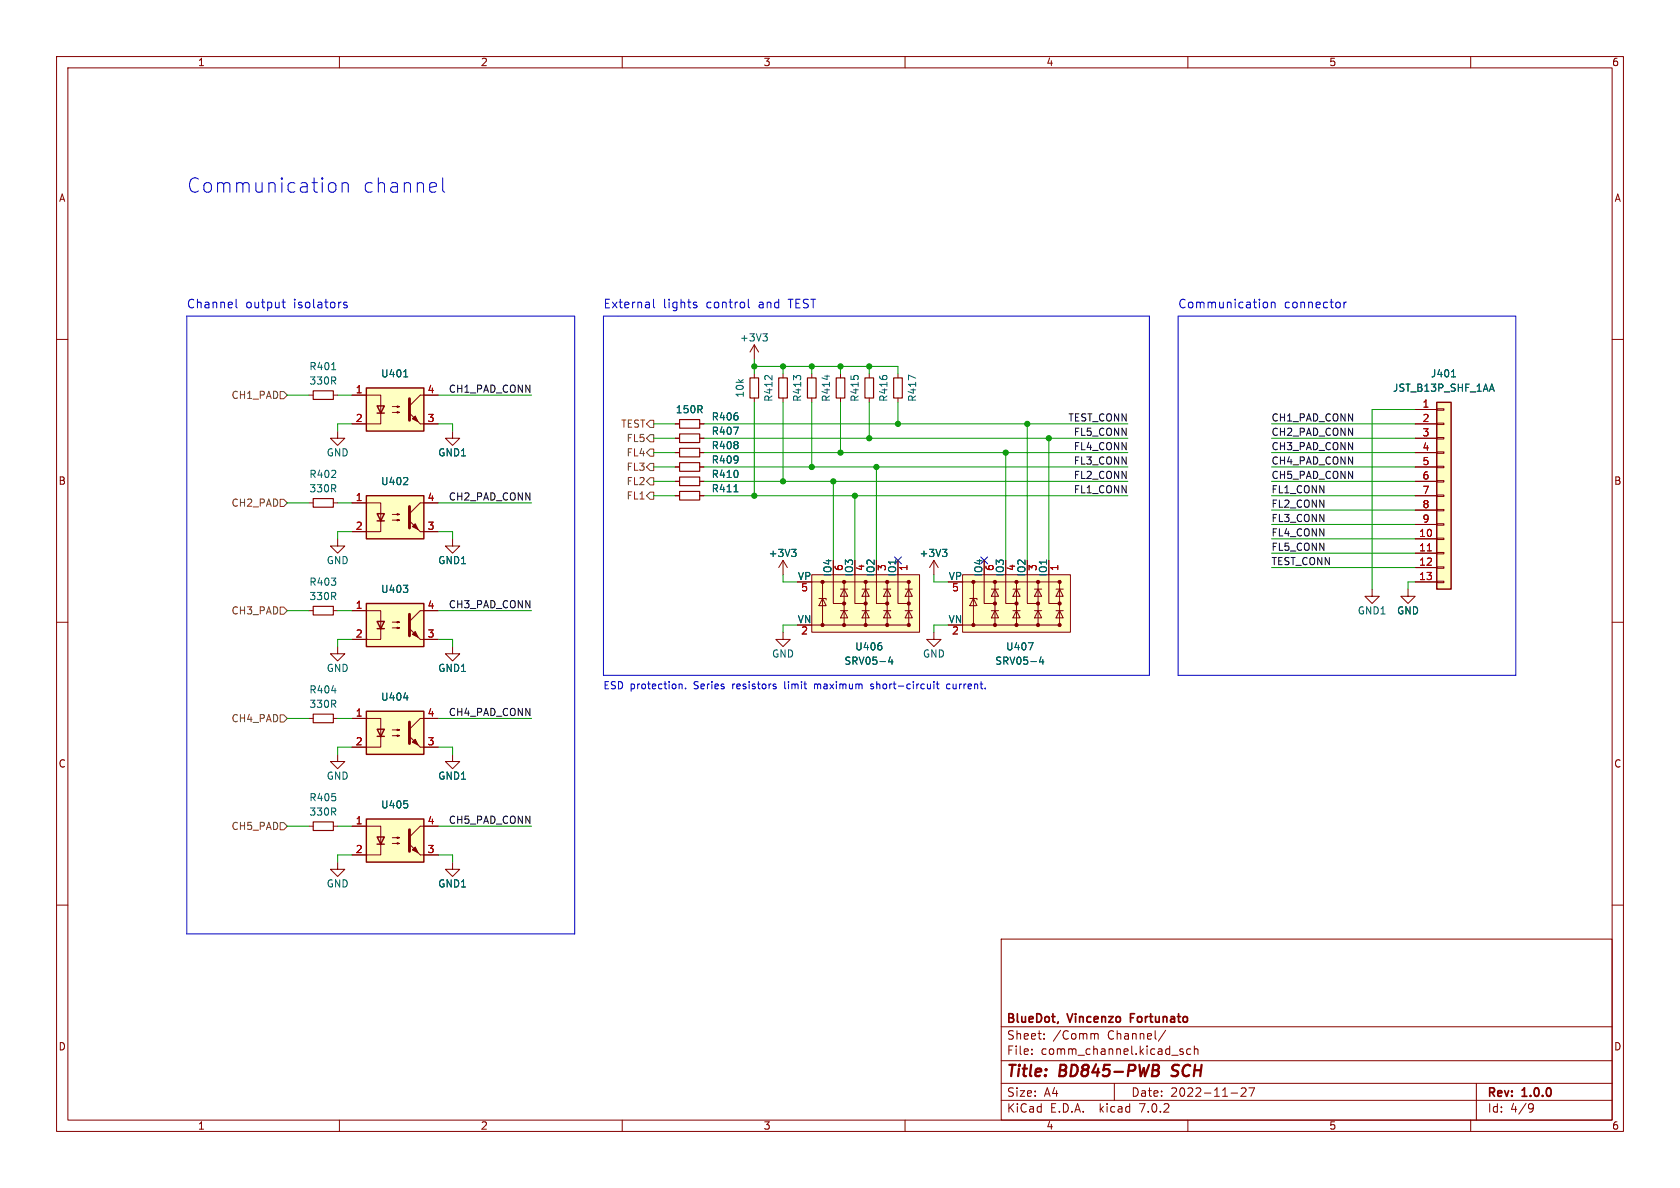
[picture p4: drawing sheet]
<svg xmlns="http://www.w3.org/2000/svg" width="297mm" height="210mm" viewBox="0 0 297 210" stroke-linecap="round" stroke-linejoin="round" font-family="sans-serif">
<g fill="none" stroke="#840000" stroke-width=".18">
<path d="M10 10h277v190h-277zM12 12h273v186h-273zM60 10v2M110 10v2M160 10v2M210 10v2M260 10v2M10 60h2M285 60h2M54.6 69.9h.8M58.9 69.9h.8M59.7 76.2v1.3h-1.3l1.3 1.2 1.3-1.2h-1.3"/>
<path d="M62.2 69.9h5.1v3.3M67.3 73v1.9h-5.1M69.3 72.9h1.3l-.4 .1v-.2l.4 .1M69.3 71.9h1.3l-.4 .1v-.2l.4 .1M74.3 74.9h3.2M77.5 69.9h-3.2l-1.9 1.9M80 76.2v1.3h1.3l-1.3 1.2-1.3-1.2h1.3M119.4 74.9h.7M119.4 77.5h.7M123.7 74.9h.8M123.7 77.5h.8M133.3 61v2.5"/>
<path d="M133.3 66v.8M133.3 70.4v.7M133.3 61l-.7 1.2M133.3 61l.8 1.2M138.4 66v.8M138.4 70.4v.7M143.5 66v.8M143.5 70.4v.7M148.6 66v.8M148.6 70.4v.7M153.7 66v.8M153.7 70.4v.7"/>
<path d="M158.7 66v.8M158.7 70.4v.7M250.2 74.9h3.8M250.2 72.4h3.8M250.2 77.5h3.8M254 79.9h1.3v.2h-1.3zM254 77.3h1.3v.3h-1.3zM254 74.8h1.3v.3h-1.3zM254 72.3h1.3v.2h-1.3zM54.6 88.9h.8M58.9 88.9h.8M59.7 95.3v1.2h-1.3l1.3 1.3 1.3-1.3h-1.3"/>
<path d="M62.2 88.9h5.1v3.3M67.3 92.1v1.9h-5.1M69.3 91.9h1.3l-.4 .2v-.3l.4 .1M69.3 90.9h1.3l-.4 .2v-.3l.4 .1M74.3 94h3.2M77.5 88.9h-3.2l-1.9 1.9M80 95.3v1.2h1.3l-1.3 1.3-1.3-1.3h1.3M119.4 80h.7M119.4 82.6h.7M119.4 85.1h.7M119.4 87.6h.7M123.7 80h.8"/>
<path d="M123.7 82.6h.8M123.7 85.1h.8M123.7 87.6h.8M138.4 99.1l.8 1.2M138.4 99.1v2.5M138.4 99.1l-.7 1.2M165.1 99.1l.8 1.2M165.1 99.1v2.5M165.1 99.1l-.8 1.2M250.2 95.3h3.8M250.2 97.8h3.8M250.2 80h3.8"/>
<path d="M250.2 82.6h3.8M250.2 85.1h3.8M250.2 87.6h3.8M250.2 90.2h3.8M250.2 92.7h3.8M254 97.7h1.3v.2h-1.3zM254 95.1h1.3v.3h-1.3zM254 92.6h1.3v.2h-1.3zM254 90h1.3v.3h-1.3zM254 87.5h1.3v.3h-1.3zM254 85h1.3v.2h-1.3zM254 82.4h1.3v.3h-1.3z"/>
<path d="M10 110h2M54.6 108h.8M58.9 108h.8M59.7 114.3v1.3h-1.3l1.3 1.2 1.3-1.2h-1.3M62.2 108h5.1v3.3M67.3 111.1v1.9h-5.1M69.3 111h1.3l-.4 .1v-.2l.4 .1M69.3 110h1.3l-.4 .1v-.2l.4 .1M74.3 113h3.2M77.5 108h-3.2l-1.9 1.9M80 114.3v1.3h1.3l-1.3 1.2-1.3-1.2h1.3M138.4 111.8v1.2h-1.2l1.2 1.3 1.3-1.3h-1.3"/>
<path d="M143.5 101.6h19.1v10.2h-19.1zM143.5 102.9h17.2v7.6h-17.2M144.8 105.8h1.2v.2M145.4 105.8l.6 1.3h-1.2zM145.4 102.9v7.6M147.3 101.6v5.1h1.9M148.6 108h1.3M148.6 104.1h1.3M149.2 108l.7 1.2h-1.3zM149.2 104.1l.7 1.3h-1.3zM149.2 102.9v7.6M151.1 101.6v5.1h1.9"/>
<path d="M152.4 108h1.3M152.4 104.1h1.3M153 108l.7 1.2h-1.3zM153 104.1l.7 1.3h-1.3zM153 102.9v7.6M154.9 101.6v5.1h1.9M156.2 108h1.3M156.2 104.1h1.3M156.8 108l.7 1.2h-1.3zM156.8 104.1l.7 1.3h-1.3zM156.8 102.9v7.6M158.7 101.6v5.1h2"/>
<path d="M160 108h1.3M160 104.1h1.3M160.7 108l.6 1.2h-1.3zM160.7 104.1l.6 1.3h-1.3zM165.1 111.8v1.2h-1.3l1.3 1.3 1.3-1.3h-1.3M170.2 101.6h19v10.2h-19zM170.2 102.9h17.1v7.6h-17.1M171.4 105.8h1.3v.2M172.1 105.8l.6 1.3h-1.3zM172.1 102.9v7.6M174 101.6v5.1h1.9M175.3 108h1.2"/>
<path d="M175.3 104.1h1.2M175.9 108l.6 1.2h-1.2zM175.9 104.1l.6 1.3h-1.2zM175.9 102.9v7.6M177.8 101.6v5.1h1.9M179.1 108h1.2M179.1 104.1h1.2M179.7 108l.6 1.2h-1.2zM179.7 104.1l.6 1.3h-1.2zM179.7 102.9v7.6M181.6 101.6v5.1h1.9M182.9 108h1.2"/>
<path d="M182.9 104.1h1.2M183.5 108l.6 1.2h-1.2zM183.5 104.1l.6 1.3h-1.2zM183.5 102.9v7.6M185.4 101.6v5.1h1.9M186.7 108h1.3M186.7 104.1h1.3M187.3 108l.7 1.2h-1.3zM187.3 104.1l.7 1.3h-1.3zM242.6 104.1v1.3h-1.3l1.3 1.3 1.2-1.3h-1.2M248.9 104.1v1.3h1.3l-1.3 1.3-1.3-1.3h1.3M250.2 102.9h3.8"/>
<path d="M250.2 100.3h3.8M254 102.7h1.3v.3h-1.3zM254 100.2h1.3v.3h-1.3zM285 110h2M54.6 127h.8M58.9 127h.8M59.7 133.4v1.2h-1.3l1.3 1.3 1.3-1.3h-1.3M62.2 127h5.1v3.3M67.3 130.2v1.9h-5.1M69.3 130h1.3l-.4 .2v-.3l.4 .1M69.3 129h1.3l-.4 .2v-.3l.4 .1M74.3 132.1h3.2"/>
<path d="M77.5 127h-3.2l-1.9 1.9M80 133.4v1.2h1.3l-1.3 1.3-1.3-1.3h1.3M10 160h2M54.6 146.1h.8M58.9 146.1h.8M59.7 152.4v1.3h-1.3l1.3 1.2 1.3-1.2h-1.3M62.2 146.1h5.1v3.3M67.3 149.2v1.9h-5.1M69.3 149.1h1.3l-.4 .1v-.2l.4 .1M69.3 148.1h1.3l-.4 .1v-.2l.4 .1M74.3 151.1h3.2M77.5 146.1h-3.2l-1.9 1.9"/>
<path d="M80 152.4v1.3h1.3l-1.3 1.2-1.3-1.2h1.3M285 160h2M177 166h108v32h-108zM60 198v2M110 198v2M160 198v2M177 194.5h108M177 191.5h108M177 187.5h108M177 181.5h108M182.4 186.3v.1M182.4 185.5v.1"/>
<path d="M184.6 183.6v.1M184.6 182.8v.1M193.4 182.8l.1 .1M193.5 182.9v.8M193.5 182.9l.2-.2 .4 .1v.9M197 191.5v3M206.1 182.1l-1.3 2M208.6 185.7l.6 .4-.2 .3-.4-.1M209.1 185.5l-.3-.1-.2 .2M210 198v2M210.5 185.5l-.4-.1-.3 .3v.4l.1 .2h.6M211.1 185.5l.3-.1 .3 .1 .1 .9"/>
<path d="M211.1 184.9v1.5M217.6 193.2h1.2M219.4 192.4l.6-.1 .2 .1 .1 .3-.9 1.1h.9M220.8 192.3h1l-.7 1.5M260 198v2M261 191.5v6.5M270.5 195.1l.5 .1a.99 .99 0 0 1-.4 1.4h-.2M271.1 195.7l-.2 .3h-.4"/>
</g>
<path d="M203.9 188.2h.7a.49 .49 0 0 1 .3 .6 .49 .49 0 0 1-.5 .4l.3 .1a.58 .58 0 0 1-.3 .9M207.1 190.1l.2 .1" fill="none" stroke="#840000" stroke-width=".4"/>
<g fill="#ffffc2" stroke="#ffffc2" stroke-width=".18">
<path d="M64.8 87.6h10.1v7.7h-10.1z"/>
<path d="M64.8 125.7h10.1v7.7h-10.1z"/>
<path d="M64.8 106.7h10.1v7.6h-10.1z"/>
<path d="M143.5 101.6h19.1v10.2h-19.1z"/>
<path d="M64.8 68.6h10.1v7.6h-10.1z"/>
<path d="M254 71.1h2.5v33h-2.5z"/>
<path d="M170.2 101.6h19v10.2h-19z"/>
<path d="M64.8 144.8h10.1v7.6h-10.1z"/>
</g>
<g fill="none" stroke="#840000" stroke-width=".25">
<path d="M64.8 68.6h10.1v7.6h-10.1zM66.7 71.8h1.2l-.6 1.2zM66.7 73h1.2M254 71.1h2.5v33h-2.5zM64.8 87.6h10.1v7.7h-10.1zM66.7 90.8h1.2l-.6 1.3zM66.7 92.1h1.2M64.8 106.7h10.1v7.6h-10.1zM66.7 109.9h1.2l-.6 1.2zM66.7 111.1h1.2M64.8 125.7h10.1v7.7h-10.1zM66.7 128.9h1.2l-.6 1.3z"/>
<path d="M66.7 130.2h1.2M64.8 144.8h10.1v7.6h-10.1zM66.7 148h1.2l-.6 1.2zM66.7 149.2h1.2"/>
</g>
<g fill="#840000" stroke="#840000" stroke-width=".18">
<path d="M72.4 92.1l1.9 1.9z"/>
<path d="M72.9 93.1l.5-.5 .5 1z"/>
<path d="M72.4 130.2l1.9 1.9z"/>
<path d="M73.4 130.7l.5 1-1-.5z"/>
<path d="M72.4 111.1l1.9 1.9z"/>
<path d="M72.9 112.1l.5-.5 .5 1z"/>
<path d="M72.4 73l1.9 1.9z"/>
<path d="M72.9 74l.5-.5 .5 1z"/>
<path d="M72.4 149.2l1.9 1.9z"/>
<path d="M72.9 150.2l.5-.5 .5 1z"/>
<circle cx="160.7" cy="110.5" r=".28"/>
<circle cx="160.7" cy="106.7" r=".28"/>
<circle cx="160.7" cy="102.9" r=".28"/>
<circle cx="156.8" cy="110.5" r=".28"/>
<circle cx="156.8" cy="106.7" r=".28"/>
<circle cx="156.8" cy="102.9" r=".28"/>
<circle cx="153" cy="110.5" r=".28"/>
<circle cx="153" cy="106.7" r=".28"/>
<circle cx="153" cy="102.9" r=".28"/>
<circle cx="149.2" cy="110.5" r=".28"/>
<circle cx="149.2" cy="106.7" r=".28"/>
<circle cx="149.2" cy="102.9" r=".28"/>
<circle cx="145.4" cy="110.5" r=".28"/>
<circle cx="145.4" cy="102.9" r=".28"/>
<circle cx="187.3" cy="110.5" r=".28"/>
<circle cx="187.3" cy="106.7" r=".28"/>
<circle cx="187.3" cy="102.9" r=".28"/>
<circle cx="183.5" cy="110.5" r=".28"/>
<circle cx="183.5" cy="106.7" r=".28"/>
<circle cx="183.5" cy="102.9" r=".28"/>
<circle cx="179.7" cy="110.5" r=".28"/>
<circle cx="179.7" cy="106.7" r=".28"/>
<circle cx="179.7" cy="102.9" r=".28"/>
<circle cx="175.9" cy="110.5" r=".28"/>
<circle cx="175.9" cy="106.7" r=".28"/>
<circle cx="175.9" cy="102.9" r=".28"/>
<circle cx="172.1" cy="110.5" r=".28"/>
<circle cx="172.1" cy="102.9" r=".28"/>
</g>
<path d="M72.4 70.5v3.8M72.4 89.5v3.8M72.4 108.6v3.8M72.4 127.6v3.8M72.4 146.7v3.8" fill="none" stroke="#840000" stroke-width=".51"/>
<g fill="none" stroke="#006464" stroke-width=".18">
<path d="M134.9 59h.7l-.4 .5M135.4 59.5l.2 .2v.3l-.2 .3M58.6 65.4h.8M71.4 66.6h.7M256.6 66.6h.7M263.7 67.9l.5 1.3M71.3 85.7h.8M72 84.5v.5M129.8 86.9h.7M139.9 97.1h.8l-.4 .5M140.5 97.6l.2 .2v.3l-.2 .3M166.6 97.1h.8l-.4 .5"/>
<path d="M167.2 97.6l.2 .2v.3l-.2 .3M155.8 114.2v.6M157.4 116.1l-.3 .9h.8M157.7 116.6v.8M181.8 113.6h.8l-.5 1.3M184.1 116.1l-.3 .9h.7M184.4 116.6v.8M71.4 123.4h.7M72 142.2v.5"/>
</g>
<g fill="none" stroke="#840000" stroke-width=".2">
<path d="M55.4 69.1h3.5v1.5h-3.5zM120.1 74.2h3.6v1.5h-3.6zM120.1 76.7h3.6v1.5h-3.6zM120.1 79.2h3.6v1.6h-3.6zM132.6 66.8h1.5v3.6h-1.5zM137.7 66.8h1.5v3.6h-1.5zM142.7 66.8h1.6v3.6h-1.6zM147.8 66.8h1.6v3.6h-1.6zM152.9 66.8h1.5v3.6h-1.5zM158 66.8h1.5v3.6h-1.5zM55.4 88.1h3.5v1.6h-3.5zM120.1 81.8h3.6v1.5h-3.6z"/>
<path d="M120.1 86.9h3.6v1.5h-3.6zM120.1 84.3h3.6v1.6h-3.6zM55.4 107.2h3.5v1.5h-3.5zM55.4 126.2h3.5v1.6h-3.5zM55.4 145.3h3.5v1.5h-3.5z"/>
</g>
<path d="M252.3 97.4h.8" fill="none" stroke="#a90000" stroke-width=".18"/>
<path d="M49.5 69.2h.7l.6 .7-.6 .6h-.7zM114.9 79.4h.7v1.2h-.7l-.6-.6zM114.9 76.8h.7v1.3h-.7l-.6-.6zM114.9 74.3h.7v1.3h-.7l-.6-.7zM49.5 88.3h.7l.6 .6-.6 .6h-.7zM114.9 84.5h.7v1.2h-.7l-.6-.6zM114.9 81.9h.7v1.3h-.7l-.6-.6zM114.9 87h.7v1.3h-.7l-.6-.7zM49.5 107.3h.7l.6 .7-.6 .6h-.7zM49.5 126.4h.7l.6 .6-.6 .6h-.7zM49.5 145.4h.7l.6 .7-.6 .6h-.7z" fill="none" stroke="#725600" stroke-width=".18"/>
<g fill="none" stroke="#0000c2" stroke-width=".18">
<path d="M58.5 32.3a.69 .69 0 0 1 .9 .5v.7a.69 .69 0 0 1-.9 .5M60.5 32.5a.63 .63 0 0 1 1.1 .1v1.4M60.5 32.3v1.7M78.3 31.4v2.2l.3 .4M33 55.9h68.6v109.2h-68.6zM41.7 52.9v1.3l.2 .2M49.9 53.4h.5M50.1 52.9v1.3l.3 .2M61.3 53.5l-.3-.1-.3 .2 .1 .2 .5 .2v.4h-.6M106.7 55.9h96.5v63.5h-96.5zM115.5 52.9v1.3l.3 .2M122.8 53.9l.4 .1v.2l-.2 .2h-.3"/>
<path d="M122.8 53.4l.4 .1M132.3 52.9v1.3l.2 .2M208.3 55.9h59.7v63.5h-59.7zM223.6 53.4l.4 .1 .1 .2-.1 .6-.4 .1M224.8 53.6l.2-.2 .3 .1 .1 .9M224.8 53.4v1M237.6 53.4v1M238 53.4l-.3 .1-.1 .2M120.1 121h.4l.1 .8M121.2 121.6v.2M136.7 121h.5M136.7 121.3l.5 .2v.2l-.4 .1"/>
<path d="M164.5 121.6l-.4 .2M164.5 120.9v.9M165.1 120.5v.1M165.1 120.9v.9M165.5 120.9h.5M165.7 120.5v1.1l.3 .2M167.5 121l-.2 .2 .2 .5"/>
</g>
<g fill="none" stroke="#009600" stroke-width=".18">
<path d="M50.8 69.9h3.8M59.7 69.9h2.5M62.2 74.9h-2.5v1.3M77.5 74.9h2.5v1.3M77.5 69.9h16.5M115.6 77.5h3.8M115.6 74.9h3.8M124.5 77.5h74.9M124.5 74.9h74.9M133.3 63.5v2.5M133.3 71.1v16.5M133.3 64.8h25.4v1.2"/>
<path d="M138.4 64.8v1.2M138.4 71.1v14M143.5 64.8v1.2M143.5 71.1v11.5M148.6 64.8v1.2M148.6 71.1v8.9M153.7 64.8v1.2M153.7 71.1v6.4M158.7 71.1v3.8M181.6 74.9v24.2M185.4 77.5v21.6M224.8 77.5h25.4"/>
<path d="M224.8 74.9h25.4M250.2 72.4h-7.6v31.7M50.8 88.9h3.8M59.7 88.9h2.5M62.2 94h-2.5v1.3M77.5 94h2.5v1.3M77.5 88.9h16.5M115.6 80h3.8M115.6 82.6h3.8M115.6 85.1h3.8M115.6 87.6h3.8M124.5 80h74.9"/>
<path d="M124.5 82.6h74.9M124.5 85.1h74.9M124.5 87.6h74.9M147.3 85.1v14M151.1 87.6v11.5M154.9 82.6v16.5M177.8 80v19.1M224.8 80h25.4M224.8 82.6h25.4M224.8 85.1h25.4M224.8 87.6h25.4M224.8 90.2h25.4"/>
<path d="M224.8 92.7h25.4M224.8 95.3h25.4M224.8 97.8h25.4M50.8 108h3.8M59.7 108h2.5M62.2 113h-2.5v1.3M77.5 113h2.5v1.3M77.5 108h16.5M138.4 101.6v1.3h2.6M141 110.5h-2.6v1.3M165.1 101.6v1.3h2.5M167.6 110.5h-2.5v1.3"/>
<path d="M224.8 100.3h25.4M250.2 102.9h-1.3v1.2M50.8 127h3.8M59.7 127h2.5M62.2 132.1h-2.5v1.3M77.5 132.1h2.5v1.3M77.5 127h16.5M50.8 146.1h3.8M59.7 146.1h2.5M62.2 151.1h-2.5v1.3M77.5 151.1h2.5v1.3M77.5 146.1h16.5"/>
</g>
<path d="M158.1 98.5l1.3 1.2M159.4 98.5l-1.3 1.2M173.4 98.5l1.2 1.2M174.6 98.5l-1.2 1.2" fill="none" stroke="#000084" stroke-width=".18"/>
<g fill="#009600" stroke="#009600" stroke-width=".18">
<circle cx="181.6" cy="74.9" r=".46"/>
<circle cx="185.4" cy="77.5" r=".46"/>
<circle cx="138.4" cy="64.8" r=".46"/>
<circle cx="143.5" cy="64.8" r=".46"/>
<circle cx="133.3" cy="64.8" r=".46"/>
<circle cx="148.6" cy="64.8" r=".46"/>
<circle cx="153.7" cy="64.8" r=".46"/>
<circle cx="177.8" cy="80" r=".46"/>
<circle cx="154.9" cy="82.6" r=".46"/>
<circle cx="158.7" cy="74.9" r=".46"/>
<circle cx="153.7" cy="77.5" r=".46"/>
<circle cx="143.5" cy="82.6" r=".46"/>
<circle cx="138.4" cy="85.1" r=".46"/>
<circle cx="133.3" cy="87.6" r=".46"/>
<circle cx="148.6" cy="80" r=".46"/>
<circle cx="147.3" cy="85.1" r=".46"/>
<circle cx="151.1" cy="87.6" r=".46"/>
</g>
<g font-size="3.5" fill="#0000c2">
<text x="33" y="34.3">Communication</text>
<text x="64" y="34.3">channel</text>
</g>
<g font-size="2.8" fill="#840000">
<text x="178" y="190.8">Title:</text>
<text x="187.4" y="190.8">BD845-PWB</text>
<text x="207.9" y="190.8">SCH</text>
</g>
<g font-size="2.1" fill="#0000c2">
<text x="33" y="54.6">Channel</text>
<text x="43.4" y="54.6">output</text>
<text x="51.9" y="54.6">isolators</text>
<text x="106.7" y="54.6">External</text>
<text x="117.2" y="54.6">lights</text>
<text x="124.8" y="54.6">control</text>
<text x="134.1" y="54.6">and</text>
<text x="139.5" y="54.6">TEST</text>
<text x="208.3" y="54.6">Communication</text>
<text x="227" y="54.6">connector</text>
</g>
<g font-size="2.1" fill="#840000">
<text x="178" y="183.9">Sheet:</text>
<text x="178" y="181.1">BlueDot,</text>
<text x="186.2" y="183.9">/Comm</text>
<text x="189" y="181.1">Vincenzo</text>
<text x="195.8" y="183.9">Channel/</text>
<text x="200.4" y="181.1">Fortunato</text>
<text x="178" y="186.6">File:</text>
<text x="184" y="186.6">comm_channel.kicad_sch</text>
<text x="178" y="196.8">KiCad</text>
<text x="178" y="194">Size:</text>
<text x="184.6" y="194">A4</text>
<text x="185.7" y="196.8">E.D.A.</text>
<text x="194.4" y="196.8">kicad</text>
<text x="200" y="194">Date:</text>
<text x="201.5" y="196.8">7.0.2</text>
<text x="206.9" y="194">2022-11-27</text>
<text x="263" y="194.2">Rev:</text>
<text x="263" y="196.8">Id:</text>
<text x="267" y="196.8">4/9</text>
<text x="269.2" y="194.2">1.0.0</text>
</g>
<g font-size="1.8" fill="#840000">
<text x="35" y="11.8">1</text>
<text x="85" y="11.8">2</text>
<text x="135" y="11.8">3</text>
<text x="185" y="11.8">4</text>
<text x="235" y="11.8">5</text>
<text x="285" y="11.8">6</text>
<text x="10.4" y="35.8">A</text>
<text x="285.4" y="35.8">A</text>
<text x="10.3" y="85.8">B</text>
<text x="285.3" y="85.8">B</text>
<text x="10.3" y="135.8">C</text>
<text x="285.3" y="135.8">C</text>
<text x="10.3" y="185.8">D</text>
<text x="285.3" y="185.8">D</text>
<text x="35" y="199.8">1</text>
<text x="85" y="199.8">2</text>
<text x="135" y="199.8">3</text>
<text x="185" y="199.8">4</text>
<text x="235" y="199.8">5</text>
<text x="285" y="199.8">6</text>
</g>
<g font-size="1.8" fill="#006464">
<text x="54.6" y="65.6">R401</text>
<text x="130.7" y="60.5">+3V3</text>
<text x="54.6" y="68.1">330R</text>
<text x="67.3" y="66.9">U401</text>
<text x="131.6" y="70.4" transform="rotate(-90 131.6 70.4)">10k</text>
<text x="136.7" y="71.1" transform="rotate(-90 136.7 71.1)">R412</text>
<text x="141.8" y="71.1" transform="rotate(-90 141.8 71.1)">R413</text>
<text x="146.9" y="71.1" transform="rotate(-90 146.9 71.1)">R414</text>
<text x="152" y="71.1" transform="rotate(-90 152 71.1)">R415</text>
<text x="157" y="71.1" transform="rotate(-90 157 71.1)">R416</text>
<text x="162.1" y="71.1" transform="rotate(-90 162.1 71.1)">R417</text>
<text x="246.2" y="69.4">JST_B13P_SHF_1AA</text>
<text x="252.9" y="66.9">J401</text>
<text x="119.4" y="73.2">150R</text>
<text x="125.8" y="74.5">R406</text>
<text x="125.8" y="77">R407</text>
<text x="57.7" y="80.8">GND</text>
<text x="77.4" y="80.8">GND1</text>
<text x="125.8" y="79.6">R408</text>
<text x="125.8" y="82.1">R409</text>
<text x="54.6" y="84.6">R402</text>
<text x="54.6" y="87.2">330R</text>
<text x="67.3" y="85.9">U402</text>
<text x="125.8" y="87.2">R411</text>
<text x="125.8" y="84.6">R410</text>
<text x="57.7" y="99.9">GND</text>
<text x="77.4" y="99.9">GND1</text>
<text x="135.8" y="98.6">+3V3</text>
<text x="147.1" y="102" transform="rotate(-90 147.1 102)">IO4</text>
<text x="150.9" y="102" transform="rotate(-90 150.9 102)">IO3</text>
<text x="154.7" y="102" transform="rotate(-90 154.7 102)">IO2</text>
<text x="158.5" y="102" transform="rotate(-90 158.5 102)">IO1</text>
<text x="162.5" y="98.6">+3V3</text>
<text x="173.7" y="102" transform="rotate(-90 173.7 102)">IO4</text>
<text x="177.5" y="102" transform="rotate(-90 177.5 102)">IO3</text>
<text x="181.4" y="102" transform="rotate(-90 181.4 102)">IO2</text>
<text x="185.2" y="102" transform="rotate(-90 185.2 102)">IO1</text>
<text x="54.6" y="103.7">R403</text>
<text x="54.6" y="106.2">330R</text>
<text x="67.3" y="105">U403</text>
<text x="141" y="102.6">VP</text>
<text x="167.7" y="102.6">VP</text>
<text x="141" y="110.2">VN</text>
<text x="167.6" y="110.2">VN</text>
<text x="240" y="108.8">GND1</text>
<text x="246.9" y="108.8">GND</text>
<text x="57.7" y="118.9">GND</text>
<text x="77.4" y="118.9">GND1</text>
<text x="136.4" y="116.4">GND</text>
<text x="149.2" y="117.7">SRV05-4</text>
<text x="151.1" y="115.1">U406</text>
<text x="163.1" y="116.4">GND</text>
<text x="175.9" y="117.7">SRV05-4</text>
<text x="177.8" y="115.1">U407</text>
<text x="54.6" y="122.7">R404</text>
<text x="54.6" y="125.3">330R</text>
<text x="67.3" y="124">U404</text>
<text x="57.7" y="138">GND</text>
<text x="77.4" y="138">GND1</text>
<text x="54.6" y="141.8">R405</text>
<text x="67.3" y="143.1">U405</text>
<text x="54.6" y="144.3">330R</text>
<text x="57.7" y="157">GND</text>
<text x="77.4" y="157">GND1</text>
</g>
<g font-size="1.8" fill="#725600">
<text x="40.8" y="70.7">CH1_PAD</text>
<text x="109.7" y="75.8">TEST</text>
<text x="110.7" y="80.8">FL4</text>
<text x="110.7" y="83.4">FL3</text>
<text x="110.7" y="78.3">FL5</text>
<text x="40.8" y="89.7">CH2_PAD</text>
<text x="110.7" y="85.9">FL2</text>
<text x="110.7" y="88.5">FL1</text>
<text x="40.8" y="108.8">CH3_PAD</text>
<text x="40.8" y="127.8">CH4_PAD</text>
<text x="40.8" y="146.9">CH5_PAD</text>
</g>
<g font-size="1.8" fill="#a90000">
<text x="62.8" y="69.6">1</text>
<text x="75.5" y="69.6">4</text>
<text x="62.8" y="74.7">2</text>
<text x="75.5" y="74.7">3</text>
<text x="251.4" y="72.1">1</text>
<text x="251.4" y="74.7">2</text>
<text x="251.4" y="77.2">3</text>
<text x="251.4" y="79.8">4</text>
<text x="251.4" y="82.3">5</text>
<text x="62.8" y="88.6">1</text>
<text x="75.5" y="88.6">4</text>
<text x="251.4" y="84.8">6</text>
<text x="251.4" y="87.4">7</text>
<text x="251.4" y="89.9">8</text>
<text x="62.8" y="93.7">2</text>
<text x="75.5" y="93.7">3</text>
<text x="250.8" y="95">10</text>
<text x="251.4" y="92.5">9</text>
<text x="149.2" y="101" transform="rotate(-90 149.2 101)">6</text>
<text x="153" y="101" transform="rotate(-90 153 101)">4</text>
<text x="156.8" y="101" transform="rotate(-90 156.8 101)">3</text>
<text x="160.7" y="101" transform="rotate(-90 160.7 101)">1</text>
<text x="175.9" y="101" transform="rotate(-90 175.9 101)">6</text>
<text x="179.7" y="101" transform="rotate(-90 179.7 101)">4</text>
<text x="183.5" y="101" transform="rotate(-90 183.5 101)">3</text>
<text x="187.3" y="101" transform="rotate(-90 187.3 101)">1</text>
<text x="250.8" y="97.5">11</text>
<text x="250.8" y="100.1">12</text>
<text x="62.8" y="107.7">1</text>
<text x="75.5" y="107.7">4</text>
<text x="141.6" y="104.8">5</text>
<text x="168.2" y="104.8">5</text>
<text x="250.8" y="102.6">13</text>
<text x="62.8" y="112.8">2</text>
<text x="75.5" y="112.8">3</text>
<text x="141.6" y="112.4">2</text>
<text x="168.2" y="112.4">2</text>
<text x="62.8" y="126.7">1</text>
<text x="62.8" y="131.8">2</text>
<text x="75.5" y="131.8">3</text>
<text x="75.5" y="126.7">4</text>
<text x="62.8" y="145.8">1</text>
<text x="75.5" y="145.8">4</text>
<text x="62.8" y="150.9">2</text>
<text x="75.5" y="150.9">3</text>
</g>
<g font-size="1.8" fill="#0f0f0f">
<text x="79.2" y="69.5">CH1_PAD_CONN</text>
<text x="188.7" y="74.6">TEST_CONN</text>
<text x="189.7" y="77.1">FL5_CONN</text>
<text x="224.8" y="74.6">CH1_PAD_CONN</text>
<text x="224.8" y="77.1">CH2_PAD_CONN</text>
<text x="189.7" y="79.7">FL4_CONN</text>
<text x="189.7" y="82.2">FL3_CONN</text>
<text x="224.8" y="79.7">CH3_PAD_CONN</text>
<text x="224.8" y="82.2">CH4_PAD_CONN</text>
<text x="79.2" y="88.6">CH2_PAD_CONN</text>
<text x="189.7" y="87.3">FL1_CONN</text>
<text x="189.7" y="84.7">FL2_CONN</text>
<text x="224.8" y="89.8">FL2_CONN</text>
<text x="224.8" y="87.3">FL1_CONN</text>
<text x="224.8" y="84.7">CH5_PAD_CONN</text>
<text x="224.8" y="92.4">FL3_CONN</text>
<text x="224.8" y="94.9">FL4_CONN</text>
<text x="224.8" y="97.4">FL5_CONN</text>
<text x="224.8" y="100">TEST_CONN</text>
<text x="79.2" y="107.6">CH3_PAD_CONN</text>
<text x="79.2" y="126.7">CH4_PAD_CONN</text>
<text x="79.2" y="145.7">CH5_PAD_CONN</text>
</g>
<g font-size="1.8" fill="#0000c2">
<text x="106.7" y="121.9">ESD protection.</text>
<text x="122.7" y="121.9">Series</text>
<text x="129.6" y="121.9">resistors</text>
<text x="138.9" y="121.9">limit</text>
<text x="144.3" y="121.9">maximum</text>
<text x="154.4" y="121.9">short-circuit</text>
<text x="168" y="121.9">current.</text>
</g>
</svg>
